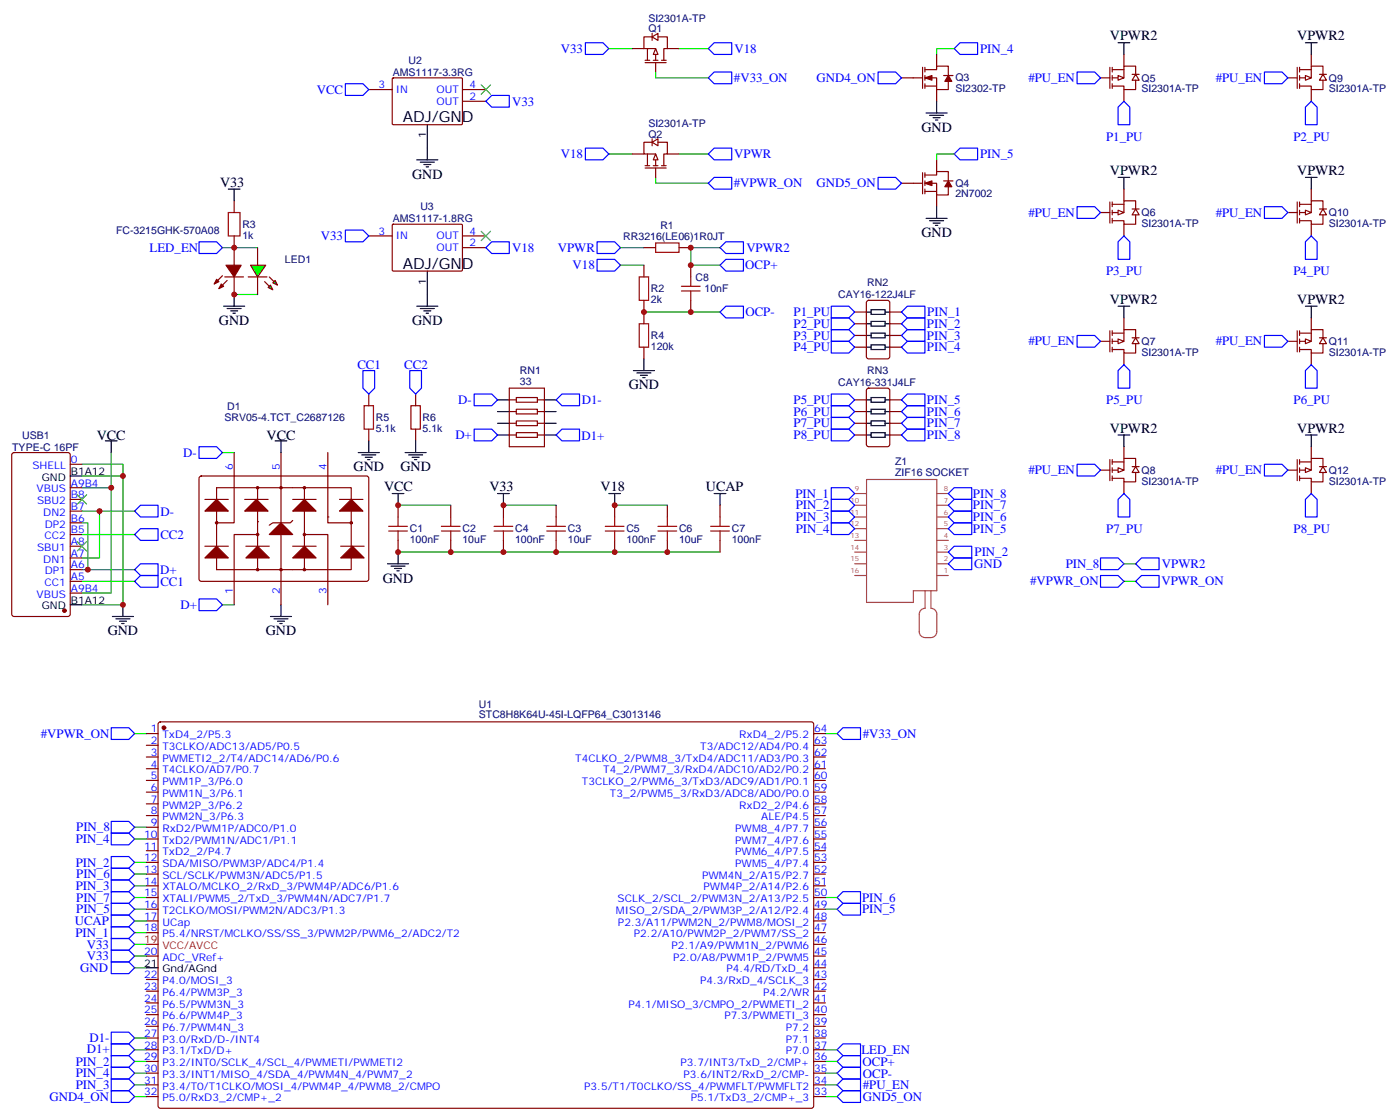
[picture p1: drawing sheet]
<svg xmlns="http://www.w3.org/2000/svg" width="422mm" height="337mm" viewBox="0 0 422 337" stroke-linecap="round" stroke-linejoin="round" font-family="sans-serif">
<g fill="none" stroke="#870000" stroke-width=".35">
<path d="M190.5 14.6h3.5M194.4 18.2h1.4M194.4 18.9h6.3M195.1 14.6v3.6M196.5 11.1l1.8-1v2.1zM196.5 10.1v2.1M196.5 11.1h-2.5v3.5h3.6v3.6M196.8 18.2h1.5M197.6 18.9v2.8M198.3 11.1h2.8v3.5h-1.1v3.6M199.3 18.2h1.4M201.1 14.6h3.5"/>
<path d="M111.1 27h7.1M118.2 23.6l.3-.1h20.7l.1 .3v13.6l-.3 .2-20.6-.1-.2-.3zM139.3 30.5h7.1M139.3 27h7.1M111.1 71.1h7.1M118.2 67.7l.3-.1h20.7l.1 .3v13.6l-.3 .2-20.6-.1-.2-.3zM139.3 74.6h7.1M139.3 71.1h7.1M47.9 217.7l.4-.2h196.4l.5 .7-.1 115.3-.6 .4-196.4-.1-.5-.6v-115zM44.1 221h3.5M44.1 224.5h3.5M44.1 228.1h3.5"/>
<path d="M44.1 231.6h3.5M44.1 235.1h3.5M44.1 238.7h3.5M245.2 221h3.5M245.2 224.5h3.5M245.2 228.1h3.5M245.2 231.6h3.5M245.2 235.1h3.5M245.2 238.7h3.5M44.1 242.2h3.5M44.1 245.7h3.5M44.1 249.2h3.5"/>
<path d="M44.1 252.8h3.5M44.1 256.3h3.5M44.1 259.8h3.5M245.2 242.2h3.5M245.2 245.7h3.5M245.2 249.2h3.5M245.2 252.8h3.5M245.2 256.3h3.5M245.2 259.8h3.5M44.1 263.3h3.5M44.1 266.9h3.5M44.1 270.4h3.5"/>
<path d="M44.1 273.9h3.5M44.1 277.5h3.5M245.2 263.3h3.5M245.2 266.9h3.5M245.2 270.4h3.5M245.2 273.9h3.5M245.2 277.5h3.5M44.1 281h3.5M44.1 288h3.5M44.1 295.1h3.5M44.1 298.6h3.5M245.2 281h3.5"/>
<path d="M245.2 288h3.5M245.2 295.1h3.5M245.2 298.6h3.5M245.2 291.6h3.5M245.2 284.5h3.5M44.1 302.2h3.5M44.1 305.7h3.5M44.1 309.2h3.5M44.1 312.7h3.5M44.1 316.3h3.5M44.1 319.8h3.5M245.2 302.2h3.5"/>
<path d="M245.2 305.7h3.5M245.2 309.2h3.5M245.2 312.7h3.5M245.2 316.3h3.5M245.2 319.8h3.5M44.1 323.3h3.5M44.1 326.8h3.5M44.1 330.4h3.5M245.2 323.3h3.5M245.2 326.8h3.5M245.2 330.4h3.5"/>
</g>
<circle cx="49.4" cy="219.3" r=".53" fill="#870000" stroke="#870000" stroke-width=".35"/>
<path d="M44.1 284.5h3.5" fill="none" stroke="#f00" stroke-width=".35"/>
<path d="M128.8 37.6v7M128.8 81.7v7M44.1 291.6h3.5" fill="none" stroke="#000" stroke-width=".35"/>
<path d="M197.6 14.6l.7 1.8h-1.5z" fill="#fff" stroke="#870000" stroke-width=".35"/>
<g fill="#870000" stroke="#870000" stroke-width=".35">
<path d="M278.7 23.5l2.1-.7v1.4z"/>
<path d="M285.8 22.8l1 1.7h-2.1z"/>
<path d="M102.7 168.1l3.5-3.5 3.5 3.5z"/>
<path d="M102.3 154l3.5-3.5 3.6 3.5z"/>
<path d="M88.2 154l3.5-3.5 3.5 3.5z"/>
<path d="M88.2 168.1l3.5-3.5 3.5 3.5z"/>
</g>
<g fill="none" stroke="#870000" stroke-width=".35">
<path d="M282.2 16.4v3.5M271.6 23.5h6.4M278 20.3v6.3M278.7 21h3.5v-1.1h3.6v2.9M278.7 23.5h3.5v3.5h3.6v-2.5M278.7 25.9h3.5M278.7 20.3v1.4M278.7 22.8v1.4M278.7 25.2v1.4M282.2 27v3.5M284.3 22.8h2.9M257.5 94h3.6"/>
<path d="M257.5 97.5h3.6M261.3 90.7l.5-.2h5.6l.7 .4v16.5l-.5 .7h-5.8l-.7-.4v-16.5zM268.1 94h3.5M268.1 97.5h3.5M153.5 116.9h10.5v17.7h-10.5zM155.6 119.8h6.3v1.4h-6.3zM257.5 101.1h3.6M257.5 104.6h3.6M268.1 101.1h3.5M268.1 104.6h3.5M153.5 120.5h2.1M153.5 131.1h2.1"/>
<path d="M153.5 124h2.1M153.5 127.5h2.1M155.6 130.4h6.3v1.4h-6.3zM155.6 126.8h6.3v1.4h-6.3zM155.6 123.3h6.3v1.4h-6.3zM161.9 120.5h2.1M161.9 131.1h2.1M161.9 124h2.1M161.9 127.5h2.1M84.7 143.4v3.5M88.2 146.9h3.5v3.6M88.2 150.5h7"/>
<path d="M91.7 146.9h14.1v3.6M91.7 154v10.6M98.8 143.4v14.1h7M102.3 150.5h7.1M105.8 154v10.6M88.2 164.6h7M91.7 161h7.1v14.2M91.7 168.1v3.5h-3.5M102.7 164.6h7M105.8 168.1v3.5h-14.1"/>
<circle cx="65.3" cy="157.5" r=".35"/>
<circle cx="77.6" cy="146.9" r=".35"/>
<circle cx="84.7" cy="146.9" r=".35"/>
<circle cx="91.7" cy="146.9" r=".35"/>
<circle cx="105.8" cy="157.5" r=".35"/>
<circle cx="77.6" cy="171.6" r=".35"/>
<circle cx="77.6" cy="161" r=".35"/>
<circle cx="84.7" cy="171.6" r=".35"/>
<circle cx="91.7" cy="161" r=".35"/>
<circle cx="91.7" cy="171.6" r=".35"/>
</g>
<g fill="none" stroke="#000" stroke-width=".35">
<path d="M261.1 97.5h1.4M261.1 94h1.4M262.5 96.8h4.2v1.4h-4.2zM262.5 93.3h4.2v1.4h-4.2zM266.7 97.5h1.4M266.7 94h1.4M261.1 104.6h1.4M261.1 101.1h1.4M262.5 103.9h4.2v1.4h-4.2zM262.5 100.4h4.2v1.4h-4.2zM266.7 104.6h1.4M266.7 101.1h1.4"/>
<path d="M149.9 131.1h3.6M149.9 127.5h3.6M149.9 124h3.6M149.9 120.5h3.6M164 131.1h3.6M164 127.5h3.6M164 124h3.6M164 120.5h3.6"/>
</g>
<g fill="#870000">
<circle cx="77.6" cy="157.2" r=".18"/>
<circle cx="65.3" cy="157.2" r=".18"/>
</g>
<path d="M84.7 146.9v10.6M84.7 161v14.2" fill="none" stroke="#870000" stroke-width=".35"/>
<circle cx="98.8" cy="155.8" r=".18" fill="#870000"/>
<g fill="none" stroke="#870000" stroke-width=".35">
<path d="M190.5 46.4h3.5M194.4 49.9h1.4M194.4 50.6h6.3M195.1 46.4v3.5M196.5 42.9l1.8-1.1v2.1zM196.5 41.8v2.1M196.5 42.9h-2.5v3.5h3.6v3.5M196.8 49.9h1.5M197.6 50.6v2.8M198.3 42.9h2.8v3.5h-1.1v3.5M199.3 49.9h1.4M201.1 46.4h3.5"/>
<path d="M70.6 60.5v3.5M70.6 71.1v8.8M194 74.6h3.6M204.6 74.6h3.5M67 83.1l-2.4 2.4M67.7 83.4h5.7M68.4 84.5l-2.4 2.5M70.6 83.4v5.3M3.8 136.6l.4-.3h16.3l.6 .5 .1 48.2-.5 .7h-16.5l-.6-.4-.1-48.2zM21.2 139.9h3.5M70.6 136.3v21.2h-5.3M84.7 136.3v7.1"/>
<path d="M98.8 136.3v7.1M21.2 146.9h3.5M21.2 150.5h3.5M21.2 157.5h3.5M21.2 154h3.5M60.2 143.6l.5-.2 50 .1 .4 .6v30.6l-.7 .5-50-.1-.4-.7v-30.3zM61.7 150.5h7.1M73.7 150.5h7.1M77.6 146.9v24.7M88.2 156.8l-.7 .7h-5.3l-1.1 .7M88.2 146.9h-22.9v24.7h22.9M119.9 152.2v3.6"/>
<path d="M135.8 152.2v3.6M151.7 152.2v3.6M167.6 152.2v3.6M185.2 152.2v3.6M201.1 152.2v3.6M21.2 171.6h3.5M21.2 164.6h3.5M21.2 178.7h3.5M21.2 175.2h3.5M21.2 168.1h3.5M21.2 161h3.5M61.7 164.6h7.1"/>
<path d="M74.1 164.6h7M77.6 161h-7v21.2M84.7 175.2v7M98.8 175.2v7M119.9 162.8v3.5M135.8 162.8v3.5M151.7 162.8v3.5M167.6 162.8v3.5M185.2 162.8v3.5M201.1 162.8v3.5"/>
</g>
<g fill="#870000" stroke="#870000" stroke-width=".35">
<path d="M74.1 168.1l3.5-3.5 3.5 3.5z"/>
<path d="M73.7 154l3.6-3.5 3.5 3.5z"/>
<path d="M81.1 161l3.6-3.5 3.5 3.5z"/>
<path d="M61.7 154l3.6-3.5 3.5 3.5z"/>
<path d="M61.7 168.1l3.6-3.5 3.5 3.5z"/>
<path d="M66.7 85.5l.7 .8-1.4 .7z"/>
<path d="M65.3 84.1l.7 .7-1.4 .7z"/>
<path d="M68.1 79.9h4.6l-2.1 3.5z"/>
<circle cx="19.4" cy="184" r=".53"/>
</g>
<g fill="none" stroke="#a10000" stroke-width=".35">
<path d="M68.8 64h3.5v7.1h-3.5zM197.6 73.2h7v2.8h-7zM117.1 160h5.7M117.1 158.6h5.7M119.9 155.8v2.8M119.9 160v2.8M133 160h5.6M133 158.6h5.6M135.8 155.8v2.8M135.8 160v2.8M148.9 160h5.6M148.9 158.6h5.6"/>
<path d="M151.7 155.8v2.8M151.7 160v2.8M164.7 160h5.7M164.7 158.6h5.7M167.6 155.8v2.8M167.6 160v2.8M182.4 160h5.6M182.4 158.6h5.6M185.2 155.8v2.8M185.2 160v2.8M198.3 160h5.6M198.3 158.6h5.6"/>
<path d="M201.1 155.8v2.8M201.1 160v2.8"/>
</g>
<g fill="none" stroke="#000" stroke-width=".35">
<path d="M125.6 48.2h6.3M126.6 48.9h4.3M127.7 49.6h2.1M128.4 50.3h.7M128.8 44.6v3.6M125.6 92.3h6.3M126.6 93h4.3M127.7 93.7h2.1M128.4 94.4h.7M128.8 88.7v3.6M31.7 132.8h3.6M33.5 132.8v3.5"/>
<path d="M82.9 132.8h3.5M84.7 132.8v3.5M21.2 143.4h3.5M118.2 148.7h3.5M119.9 148.7v3.5M149.9 148.7h3.6M151.7 148.7v3.5M183.4 148.7h3.6M185.2 148.7v3.5M116.8 169.9h6.3M117.8 170.6h4.3M118.9 171.3h2.1"/>
<path d="M119.6 172h.7M119.9 166.3v3.6M21.2 182.2h3.5M33.9 185.7h6.3M34.9 186.4h4.3M36 187.1h2.1M36.7 187.9h.7M37 182.2v3.5M81.5 185.7h6.3M82.5 186.4h4.3M83.6 187.1h2.1M84.3 187.9h.7"/>
<path d="M84.7 182.2v3.5"/>
</g>
<g fill="none" stroke="#a64a4a" stroke-width=".35">
<path d="M257.5 159.3h3.5M257.5 155.8h3.5M257.5 152.2h3.5M257.5 148.7h3.5M261.1 144.5h21.2v33.5h-7.1v3.5h-14.1zM282.3 159.3h3.5M282.3 155.8h3.5M282.3 152.2h3.5M282.3 148.7h3.5M257.5 173.4h3.5M257.5 169.9h3.5M257.5 166.3h3.5"/>
<path d="M257.5 162.8h3.5M278.8 178v5.3a1.76 1.76 0 0 0-1.8 1.7v5.3a1.76 1.76 0 0 0 1.8 1.8 3.2 3.2 0 0 0 3-.5l.5-1.3v-5.3a1.76 1.76 0 0 0-1.8-1.7v-5.3M282.3 173.4h3.5M282.3 169.9h3.5M282.3 166.3h3.5M282.3 162.8h3.5"/>
</g>
<g fill="none" stroke="#008700" stroke-width=".35">
<path d="M183.4 14.6h7.1M204.6 14.6h8.8M197.6 21.7v1.8h15.8M183.4 46.4h7.1M197.6 53.4v1.8h15.8M204.6 46.4h8.8M24.7 139.9h12.3v3.5M33.5 136.3v10.6M67 136.3h3.6M24.7 143.4h12.3v38.8h-12.3M24.7 146.9h8.8v31.8h-8.8M24.7 154h5.3v14.1h-5.3"/>
<path d="M24.7 157.5h1.8v14.1h-1.8M30 154h10.6M119.9 152.2h15.9M151.7 152.2h15.9M185.2 152.2h15.9M26.5 171.6h14.1M119.9 166.3h97.1M67 182.2h3.6"/>
</g>
<g fill="none" stroke="#00f" stroke-width=".35">
<path d="M176.4 12.9h5.3l1.7 1.7-1.7 1.8h-5.3zM215.2 12.9h5.3v3.5h-5.3l-1.8-1.8zM104.1 25.2h5.3l1.7 1.8-1.7 1.8h-5.3zM148.2 28.8h5.3v3.5h-5.3l-1.8-1.8zM215.2 21.7h5.3v3.5h-5.3l-1.8-1.7zM176.4 44.6h5.3l1.7 1.8-1.7 1.8h-5.3zM213.4 55.2l1.8-1.8h5.3v3.6h-5.3zM213.4 46.4l1.8-1.8h5.3v3.6h-5.3zM104.1 69.3h5.3l1.7 1.8-1.7 1.7h-5.3zM148.2 72.8h5.3v3.6h-5.3l-1.8-1.8zM179.9 72.8h5.3l1.8 1.8-1.8 1.8h-5.3zM217 74.6l1.7-1.8h5.3v3.6h-5.3z"/>
<path d="M60 134.6h5.3l1.7 1.7-1.7 1.8h-5.3zM40.6 154l1.7-1.8h5.3v3.6h-5.3zM40.6 171.6l1.7-1.7h5.3v3.5h-5.3zM60 180.4h5.3l1.7 1.8-1.7 1.8h-5.3z"/>
</g>
<path d="M145 25.6l2.8 2.8M147.8 25.6l-2.8 2.8M145 69.7l2.8 2.8M147.8 69.7l-2.8 2.8M23.3 149l2.8 2.9M26.1 149l-2.8 2.9M23.3 163.2l2.8 2.8M26.1 163.2l-2.8 2.8" fill="none" stroke="#3c3" stroke-width=".35"/>
<path d="M197.6 46.4l.7 1.8h-1.5z" fill="#fff" stroke="#870000" stroke-width=".35"/>
<g fill="#870000" stroke="#870000" stroke-width=".35">
<path d="M278.7 55.2l2.1-.7v1.4z"/>
<path d="M285.8 54.5l1 1.8h-2.1z"/>
</g>
<g fill="none" stroke="#870000" stroke-width=".35">
<path d="M338.7 16.4v3.5M331.6 23.5h2.8M334.4 20.3v6.3M335.1 20.3v1.4M335.1 22.8v1.4M335.1 25.2v1.4M335.1 21h3.6M338.7 27v3.5M341.1 22.4h2.2M342.2 22.4l1.1 1.8h-2.2zM342.2 22.4v-2.5h-3.5v3.6h-3.6M342.2 24.2v2.8h-3.5v-1.1h-3.6"/>
<path d="M271.6 55.2h6.4M278 52v6.4M278.7 52.7h3.5v-1h3.6v2.8M278.7 55.2h3.5v3.5h3.6v-2.4M278.7 57.7h3.5M278.7 52v1.4M278.7 54.5v1.4M278.7 57v1.4M282.2 48.2v3.5M282.2 58.7v3.6M284.3 54.5h2.9"/>
</g>
<path d="M287.5 14.6l1.8-1.7h5.3v3.5h-5.3zM264.6 21.7h5.3l1.7 1.8-1.7 1.7h-5.3zM264.6 53.4h5.3l1.7 1.8-1.7 1.8h-5.3zM287.5 46.4l1.8-1.8h5.3v3.6h-5.3z" fill="none" stroke="#00f" stroke-width=".35"/>
<path d="M279 34h6.4M280.1 34.7h4.2M281.2 35.5h2.1M281.9 36.2h.7M282.2 30.5v3.5M279 65.8h6.4M280.1 66.5h4.2M281.2 67.2h2.1M281.9 67.9h.7M282.2 62.3v3.5" fill="none" stroke="#000" stroke-width=".35"/>
<path d="M287.5 14.6h-5.3v1.8M287.5 46.4h-5.3v1.8" fill="none" stroke="#008700" stroke-width=".35"/>
<path d="M336.9 22.8l1.8 .7-1.8 .7z" fill="#fff" stroke="#870000" stroke-width=".35"/>
<path d="M338.7 57v3.5M331.6 64h2.8M334.4 60.9v6.3M335.1 60.9v1.4M335.1 63.3v1.4M335.1 65.8v1.4M335.1 61.6h3.6M338.7 67.6v3.5M341.1 63h2.2M342.2 63l1.1 1.7h-2.2zM342.2 63v-2.5h-3.5v3.5h-3.6M342.2 64.7v2.9h-3.5v-1.1h-3.6" fill="none" stroke="#870000" stroke-width=".35"/>
<path d="M336.9 63.3l1.8 .7-1.8 .7z" fill="#fff" stroke="#870000" stroke-width=".35"/>
<path d="M334.4 99.7v6.3M335.1 99.7v1.4M338.7 95.8v3.5M331.6 102.8h2.8M335.1 102.1v1.4M335.1 104.6v1.4M335.1 100.4h3.6M338.7 106.4v3.5M341.1 101.8h2.2M342.2 101.8l1.1 1.7h-2.2zM342.2 101.8v-2.5h-3.5v3.5h-3.6M342.2 103.5v2.9h-3.5v-1.1h-3.6" fill="none" stroke="#870000" stroke-width=".35"/>
<path d="M336.9 102.1l1.8 .7-1.8 .7z" fill="#fff" stroke="#870000" stroke-width=".35"/>
<path d="M334.4 138.5v6.3M335.1 138.5v1.4M335.1 139.2h3.6M338.7 134.6v3.5M331.6 141.6h2.8M335.1 140.9v1.4M335.1 143.4v1.4M338.7 145.2v3.5M341.1 140.6h2.2M342.2 140.6l1.1 1.7h-2.2zM342.2 140.6v-2.5h-3.5v3.5h-3.6M342.2 142.3v2.9h-3.5v-1.1h-3.6" fill="none" stroke="#870000" stroke-width=".35"/>
<path d="M336.9 140.9l1.8 .7-1.8 .7z" fill="#fff" stroke="#870000" stroke-width=".35"/>
<path d="M395.1 16.4v3.5M388.1 23.5h2.8M390.9 20.3v6.3M391.6 20.3v1.4M391.6 22.8v1.4M391.6 25.2v1.4M391.6 21h3.5M395.1 27v3.5M397.6 22.4h2.1M398.6 22.4l1.1 1.8h-2.1zM398.6 22.4v-2.5h-3.5v3.6h-3.5M398.6 24.2v2.8h-3.5v-1.1h-3.5" fill="none" stroke="#870000" stroke-width=".35"/>
<path d="M393.3 22.8l1.8 .7-1.8 .7z" fill="#fff" stroke="#870000" stroke-width=".35"/>
<path d="M395.1 57v3.5M388.1 64h2.8M390.9 60.9v6.3M391.6 60.9v1.4M391.6 63.3v1.4M391.6 65.8v1.4M391.6 61.6h3.5M395.1 67.6v3.5M397.6 63h2.1M398.6 63l1.1 1.7h-2.1zM398.6 63v-2.5h-3.5v3.5h-3.5M398.6 64.7v2.9h-3.5v-1.1h-3.5" fill="none" stroke="#870000" stroke-width=".35"/>
<path d="M393.3 63.3l1.8 .7-1.8 .7z" fill="#fff" stroke="#870000" stroke-width=".35"/>
<path d="M390.9 99.7v6.3M391.6 99.7v1.4M395.1 95.8v3.5M388.1 102.8h2.8M391.6 102.1v1.4M391.6 104.6v1.4M391.6 100.4h3.5M395.1 106.4v3.5M397.6 101.8h2.1M398.6 101.8l1.1 1.7h-2.1zM398.6 101.8v-2.5h-3.5v3.5h-3.5M398.6 103.5v2.9h-3.5v-1.1h-3.5" fill="none" stroke="#870000" stroke-width=".35"/>
<path d="M393.3 102.1l1.8 .7-1.8 .7z" fill="#fff" stroke="#870000" stroke-width=".35"/>
<path d="M390.9 138.5v6.3M391.6 138.5v1.4M391.6 139.2h3.5M395.1 134.6v3.5M388.1 141.6h2.8M391.6 140.9v1.4M391.6 143.4v1.4M395.1 145.2v3.5M397.6 140.6h2.1M398.6 140.6l1.1 1.7h-2.1zM398.6 140.6v-2.5h-3.5v3.5h-3.5M398.6 142.3v2.9h-3.5v-1.1h-3.5" fill="none" stroke="#870000" stroke-width=".35"/>
<path d="M393.3 140.9l1.8 .7-1.8 .7z" fill="#fff" stroke="#870000" stroke-width=".35"/>
<g fill="none" stroke="#000" stroke-width=".35">
<path d="M336.9 12.9h3.5M338.7 12.9v3.5M393.3 12.9h3.6M395.1 12.9v3.5M68.8 57h3.5M70.6 57v3.5M336.9 53.4h3.5M338.7 53.4v3.6M393.3 53.4h3.6M395.1 53.4v3.6M67.4 92.3h6.3M68.4 93h4.3"/>
<path d="M69.5 93.7h2.1M70.2 94.4h.7M70.6 88.7v3.6M336.9 92.3h3.5M338.7 92.3v3.5M393.3 92.3h3.6M395.1 92.3v3.5M190.9 111.7h6.3M191.9 112.4h4.2M193 113.1h2.1M193.7 113.8h.7M194 108.1v3.6"/>
<path d="M262.5 119.8h4.2v1.4h-4.2zM107.9 136.3h6.4M109 137.1h4.2M110.1 137.8h2.1M110.8 138.5h.7M111.1 132.8v3.5M122.1 136.3h6.3M123.1 137.1h4.3M124.2 137.8h2.1M124.9 138.5h.7M125.2 132.8v3.5M261.1 131.1h1.4"/>
<path d="M261.1 127.5h1.4M261.1 124h1.4M261.1 120.5h1.4M262.5 130.4h4.2v1.4h-4.2zM262.5 126.8h4.2v1.4h-4.2zM262.5 123.3h4.2v1.4h-4.2zM266.7 131.1h1.4M266.7 127.5h1.4M266.7 124h1.4M266.7 120.5h1.4M336.9 131.1h3.5M338.7 131.1v3.5"/>
<path d="M393.3 131.1h3.6M395.1 131.1v3.5M215.2 148.7h3.5M217 148.7v3.5"/>
</g>
<g fill="none" stroke="#00f" stroke-width=".35">
<path d="M324.6 21.7h5.2l1.8 1.8-1.8 1.7h-5.2zM338.7 30.5l1.7 1.8v5.3h-3.5v-5.3zM381 21.7h5.3l1.8 1.8-1.8 1.7h-5.3zM393.3 32.3l1.8-1.8 1.8 1.8v5.3h-3.6zM60 72.8h5.3l1.7 1.8-1.7 1.8h-5.3zM179.9 78.1h5.3l1.8 1.8-1.8 1.8h-5.3zM218.7 78.1h5.3v3.6h-5.3l-1.7-1.8zM324.6 62.3h5.2l1.8 1.7-1.8 1.8h-5.2zM338.7 71.1l1.7 1.7v5.3h-3.5v-5.3zM381 62.3h5.3l1.8 1.7-1.8 1.8h-5.3zM393.3 72.8l1.8-1.7 1.8 1.7v5.3h-3.6zM218.7 92.3h5.3v3.5h-5.3l-1.7-1.8z"/>
<path d="M250.5 92.3h5.3l1.7 1.7-1.7 1.8h-5.3zM250.5 95.8h5.3l1.7 1.7-1.7 1.8h-5.3zM250.5 99.3h5.3l1.7 1.8-1.7 1.7h-5.3zM271.6 94l1.8-1.7h5.3v3.5h-5.3zM271.6 97.5l1.8-1.7h5.3v3.5h-5.3zM109.4 111.7h3.5v5.2l-1.8 1.8-1.7-1.8zM123.5 111.7h3.5v5.2l-1.8 1.8-1.7-1.8zM142.9 118.7h5.3l1.7 1.8-1.7 1.7h-5.3zM250.5 102.8h5.3l1.7 1.8-1.7 1.8h-5.3zM250.5 118.7h5.3l1.7 1.8-1.7 1.7h-5.3zM271.6 101.1l1.8-1.8h5.3v3.5h-5.3zM271.6 104.6l1.8-1.8h5.3v3.6h-5.3z"/>
<path d="M324.6 101.1h5.2l1.8 1.7-1.8 1.8h-5.2zM338.7 109.9l1.7 1.8v5.2h-3.5v-5.2zM381 101.1h5.3l1.8 1.7-1.8 1.8h-5.3zM393.3 111.7l1.8-1.8 1.8 1.8v5.2h-3.6zM142.9 129.3h5.3l1.7 1.8-1.7 1.7h-5.3zM167.6 120.5l1.7-1.8h5.3v3.5h-5.3zM167.6 131.1l1.7-1.8h5.3v3.5h-5.3zM250.5 122.2h5.3l1.7 1.8-1.7 1.8h-5.3zM250.5 125.8h5.3l1.7 1.7-1.7 1.8h-5.3zM250.5 129.3h5.3l1.7 1.8-1.7 1.7h-5.3zM271.6 120.5l1.8-1.8h5.3v3.5h-5.3zM271.6 124l1.8-1.8h5.3v3.6h-5.3z"/>
<path d="M271.6 127.5l1.8-1.7h5.3v3.5h-5.3zM271.6 131.1l1.8-1.8h5.3v3.5h-5.3zM324.6 139.9h5.2l1.8 1.7-1.8 1.8h-5.2zM381 139.9h5.3l1.8 1.7-1.8 1.8h-5.3zM250.5 146.9h5.3l1.7 1.8-1.7 1.8h-5.3zM250.5 150.5h5.3l1.7 1.7-1.7 1.8h-5.3zM250.5 154h5.3l1.7 1.8-1.7 1.7h-5.3zM250.5 157.5h5.3l1.7 1.8-1.7 1.7h-5.3zM285.8 155.8l1.7-1.8h5.3v3.5h-5.3zM285.8 148.7l1.7-1.8h5.3v3.6h-5.3zM287.5 157.5h5.3v3.5h-5.3l-1.7-1.7zM287.5 150.5h5.3v3.5h-5.3l-1.7-1.8z"/>
<path d="M338.7 148.7l1.7 1.8v5.3h-3.5v-5.3zM395.1 148.7l1.8 1.8v5.3h-3.6v-5.3zM40.6 161l1.7-1.7h5.3v3.5h-5.3zM40.6 175.2l1.7-1.8h5.3v3.5h-5.3zM285.8 169.9l1.7-1.8h5.3v3.5h-5.3zM287.5 164.6h5.3v3.5h-5.3l-1.7-1.8zM331.6 168.1h5.3l1.8 1.8-1.8 1.7h-5.3zM331.6 173.4h5.3l1.8 1.8-1.8 1.7h-5.3zM342.2 169.9l1.8-1.8h5.2v3.5h-5.2zM344 173.4h5.2v3.5h-5.2l-1.8-1.7zM33.5 219.3h5.3l1.8 1.7-1.8 1.8h-5.3zM252.2 221l1.8-1.7h5.3v3.5h-5.3z"/>
<path d="M33.5 247.5h5.3l1.8 1.7-1.8 1.8h-5.3zM33.5 251h5.3l1.8 1.8-1.8 1.7h-5.3zM33.5 258.1h5.3l1.8 1.7-1.8 1.8h-5.3zM33.5 268.6h5.3l1.8 1.8-1.8 1.8h-5.3zM33.5 261.6h5.3l1.8 1.7-1.8 1.8h-5.3zM33.5 272.2h5.3l1.8 1.7-1.8 1.8h-5.3zM33.5 265.1h5.3l1.8 1.8-1.8 1.7h-5.3zM33.5 279.2h5.3l1.8 1.8-1.8 1.8h-5.3zM33.5 275.7h5.3l1.8 1.8-1.8 1.7h-5.3zM254 268.6h5.3v3.6h-5.3l-1.8-1.8zM254 272.2h5.3v3.5h-5.3l-1.8-1.8zM33.5 282.8h5.3l1.8 1.7-1.8 1.8h-5.3z"/>
<path d="M33.5 289.8h5.3l1.8 1.8-1.8 1.7h-5.3zM33.5 286.3h5.3l1.8 1.7-1.8 1.8h-5.3zM33.5 318h5.3l1.8 1.8-1.8 1.8h-5.3zM33.5 314.5h5.3l1.8 1.8-1.8 1.7h-5.3zM33.5 311h5.3l1.8 1.7-1.8 1.8h-5.3zM252.2 319.8l1.8-1.8h5.3v3.6h-5.3zM254 314.5h5.3v3.5h-5.3l-1.8-1.7zM33.5 321.6h5.3l1.8 1.7-1.8 1.8h-5.3zM33.5 325.1h5.3l1.8 1.7-1.8 1.8h-5.3zM33.5 328.6h5.3l1.8 1.8-1.8 1.7h-5.3zM252.2 323.3l1.8-1.7h5.3v3.5h-5.3zM254 325.1h5.3v3.5h-5.3l-1.8-1.8z"/>
<path d="M254 328.6h5.3v3.5h-5.3l-1.8-1.7z"/>
</g>
<g fill="none" stroke="#870000" stroke-width=".35">
<path d="M194 79.9v3.5M208.1 79.9v3.5M194 90.5v7M208.1 90.5v3.5M111.1 118.7v3.5M125.2 118.7v3.5M194 104.6v3.5M261.3 117.2l.5-.3h5.6l.7 .5v16.5l-.5 .6-5.8 .1-.7-.5v-16.4zM111.1 129.3v3.5M125.2 129.3v3.5M257.5 120.5h3.6M257.5 124h3.6"/>
<path d="M257.5 127.5h3.6M257.5 131.1h3.6M268.1 120.5h3.5M268.1 124h3.5M268.1 127.5h3.5M268.1 131.1h3.5M217 152.2v3.6M217 162.8v3.5"/>
</g>
<g fill="none" stroke="#008700" stroke-width=".35">
<path d="M67 74.6h3.6M187 74.6h7M187 79.9h7M217 74.6h-8.9v5.3h8.9M194 94h23M24.7 175.2h15.9M24.7 161h15.9M338.7 169.9h3.5M338.7 175.2h3.5M40.6 221h3.5M248.7 221h3.5M40.6 259.8h3.5"/>
<path d="M40.6 252.8h3.5M40.6 249.2h3.5M40.6 277.5h3.5M40.6 273.9h3.5M40.6 270.4h3.5M40.6 266.9h3.5M40.6 263.3h3.5M248.7 273.9h3.5M248.7 270.4h3.5M40.6 291.6h3.5M40.6 288h3.5M40.6 284.5h3.5"/>
<path d="M40.6 281h3.5M40.6 319.8h3.5M40.6 316.3h3.5M40.6 312.7h3.5M248.7 319.8h3.5M248.7 316.3h3.5M40.6 330.4h3.5M40.6 326.8h3.5M40.6 323.3h3.5M248.7 330.4h3.5M248.7 326.8h3.5M248.7 323.3h3.5"/>
</g>
<path d="M192.6 83.4h2.8v7.1h-2.8zM192.6 97.5h2.8v7.1h-2.8zM205.3 87.7h5.7M205.3 86.3h5.7M208.1 83.4v2.9M208.1 87.7v2.8M109.7 122.2h2.8v7.1h-2.8zM123.8 122.2h2.8v7.1h-2.8zM214.1 160h5.7M214.1 158.6h5.7M217 155.8v2.8M217 160v2.8" fill="none" stroke="#a10000" stroke-width=".35"/>
<path d="M75.5 79.9h4.6l-2.5 3.5z" fill="#0f0" stroke="#870000" stroke-width=".35"/>
<path d="M74.8 83.4h5.6z" fill="#f00" stroke="#870000" stroke-width=".35"/>
<g fill="#870000" stroke="#870000" stroke-width=".35">
<path d="M81.1 83.4l1.4 1.4z"/>
<path d="M79.7 84.8l1.4 1.5z"/>
</g>
<g fill="#0f0" stroke="#870000" stroke-width=".35">
<path d="M82.2 85.2l.7-.7 .7 1.4z"/>
<path d="M80.8 86.6l.7-.7 .7 1.4z"/>
</g>
<path d="M77.6 74.6v5.3M77.6 83.4v5.3" fill="none" stroke="#870000" stroke-width=".35"/>
<path d="M70.6 74.6h7M70.6 88.7h7" fill="none" stroke="#008700" stroke-width=".35"/>
<g fill="#c00">
<circle cx="119.9" cy="152.2" r=".88"/>
<circle cx="119.9" cy="166.3" r=".88"/>
<circle cx="135.8" cy="166.3" r=".88"/>
<circle cx="167.6" cy="166.3" r=".88"/>
<circle cx="151.7" cy="166.3" r=".88"/>
<circle cx="185.2" cy="166.3" r=".88"/>
<circle cx="151.7" cy="152.2" r=".88"/>
<circle cx="185.2" cy="152.2" r=".88"/>
<circle cx="70.6" cy="74.6" r=".88"/>
<circle cx="201.1" cy="166.3" r=".88"/>
<circle cx="37" cy="182.2" r=".88"/>
<circle cx="30" cy="154" r=".88"/>
<circle cx="26.5" cy="171.6" r=".88"/>
<circle cx="33.5" cy="146.9" r=".88"/>
<circle cx="37" cy="143.4" r=".88"/>
<circle cx="194" cy="94" r=".88"/>
<circle cx="208.1" cy="94" r=".88"/>
<circle cx="208.1" cy="74.6" r=".88"/>
<circle cx="208.1" cy="79.9" r=".88"/>
<circle cx="70.6" cy="88.7" r=".88"/>
</g>
<g font-size="4.6">
<text x="121.4" y="36.9">ADJ/GND</text>
<text x="121.4" y="81">ADJ/GND</text>
</g>
<g font-size="4.2">
<text x="334.4" y="12.2">VPWR2</text>
<text x="390.9" y="12.2">VPWR2</text>
<text x="277.6" y="39.7">GND</text>
<text x="124.2" y="53.8">GND</text>
<text x="334.4" y="52.7">VPWR2</text>
<text x="390.9" y="52.7">VPWR2</text>
<text x="66.3" y="56.3">V33</text>
<text x="277.6" y="71.4">GND</text>
<text x="334.4" y="91.5">VPWR2</text>
<text x="390.9" y="91.5">VPWR2</text>
<text x="66" y="97.9">GND</text>
<text x="124.2" y="97.9">GND</text>
<text x="189.4" y="117.3">GND</text>
<text x="334.4" y="130.4">VPWR2</text>
<text x="390.9" y="130.4">VPWR2</text>
<text x="29.2" y="132.5">VCC</text>
<text x="80.3" y="132.5">VCC</text>
<text x="106.5" y="142">GND</text>
<text x="120.6" y="142">GND</text>
<text x="115.7" y="148">VCC</text>
<text x="147.5" y="148">V33</text>
<text x="181" y="148">V18</text>
<text x="212.7" y="148">UCAP</text>
<text x="115.4" y="175.5">GND</text>
<text x="32.5" y="191.4">GND</text>
<text x="80.1" y="191.4">GND</text>
</g>
<g font-size="3.9" fill="#00f">
<text x="169" y="15.9">V33</text>
<text x="221.3" y="16">V18</text>
<text x="295.3" y="15.9">PIN_4</text>
<text x="95.4" y="28.2">VCC</text>
<text x="221.2" y="24.8">#V33_ON</text>
<text x="246" y="24.7">GND4_ON</text>
<text x="309.9" y="24.7">#PU_EN</text>
<text x="366.3" y="24.7">#PU_EN</text>
<text x="154.3" y="31.9">V33</text>
<text x="169" y="47.7">V18</text>
<text x="221.2" y="47.6">VPWR</text>
<text x="295.3" y="47.7">PIN_5</text>
<text x="333.3" y="42.3">P1_PU</text>
<text x="389.7" y="42.3">P2_PU</text>
<text x="221.1" y="56.4">#VPWR_ON</text>
<text x="246" y="56.5">GND5_ON</text>
<text x="309.9" y="65.3">#PU_EN</text>
<text x="366.3" y="65.3">#PU_EN</text>
<text x="45.1" y="75.9">LED_EN</text>
<text x="96.7" y="72.4">V33</text>
<text x="154.3" y="75.8">V18</text>
<text x="168.1" y="75.9">VPWR</text>
<text x="224.9" y="75.8">VPWR2</text>
<text x="172.5" y="81.2">V18</text>
<text x="224.6" y="81.1">OCP+</text>
<text x="333.3" y="82.9">P3_PU</text>
<text x="389.7" y="82.9">P4_PU</text>
<text x="224.6" y="95.3">OCP-</text>
<text x="239.1" y="95.3">P1_PU</text>
<text x="279.4" y="95.3">PIN_1</text>
<text x="239.1" y="98.8">P2_PU</text>
<text x="279.3" y="98.8">PIN_2</text>
<text x="239.1" y="102.3">P3_PU</text>
<text x="239.1" y="105.9">P4_PU</text>
<text x="279.3" y="102.3">PIN_3</text>
<text x="279.3" y="105.8">PIN_4</text>
<text x="309.9" y="104.1">#PU_EN</text>
<text x="366.3" y="104.1">#PU_EN</text>
<text x="107.7" y="111.1">CC1</text>
<text x="121.8" y="111.1">CC2</text>
<text x="138.1" y="121.7">D-</text>
<text x="175.3" y="121.8">D1-</text>
<text x="239.1" y="121.7">P5_PU</text>
<text x="239.1" y="125.3">P6_PU</text>
<text x="279.3" y="121.7">PIN_5</text>
<text x="279.3" y="125.2">PIN_6</text>
<text x="333.3" y="121.8">P5_PU</text>
<text x="389.8" y="121.8">P6_PU</text>
<text x="239.1" y="128.8">P7_PU</text>
<text x="279.3" y="128.8">PIN_7</text>
<text x="55.2" y="137.6">D-</text>
<text x="137.2" y="132.3">D+</text>
<text x="175.2" y="132.4">D1+</text>
<text x="239.1" y="132.3">P8_PU</text>
<text x="279.3" y="132.3">PIN_8</text>
<text x="309.9" y="142.9">#PU_EN</text>
<text x="366.3" y="142.9">#PU_EN</text>
<text x="239.7" y="149.9">PIN_1</text>
<text x="293.2" y="149.9">PIN_8</text>
<text x="48.3" y="155.3">D-</text>
<text x="239.8" y="153.5">PIN_2</text>
<text x="293.2" y="153.5">PIN_7</text>
<text x="239.8" y="157">PIN_3</text>
<text x="239.8" y="160.5">PIN_4</text>
<text x="293.2" y="160.5">PIN_5</text>
<text x="293.2" y="157">PIN_6</text>
<text x="333.3" y="160.6">P7_PU</text>
<text x="389.8" y="160.6">P8_PU</text>
<text x="48.3" y="162.3">CC2</text>
<text x="293.6" y="167.6">PIN_2</text>
<text x="48.2" y="173">D+</text>
<text x="293.5" y="171.2">GND</text>
<text x="321.1" y="171.1">PIN_8</text>
<text x="350.1" y="171.1">VPWR2</text>
<text x="48.3" y="176.4">CC1</text>
<text x="310.4" y="176.4">#VPWR_ON</text>
<text x="350" y="176.4">VPWR_ON</text>
<text x="54.4" y="183.4">D+</text>
<text x="12.3" y="222.2">#VPWR_ON</text>
<text x="260" y="222.4">#V33_ON</text>
<text x="23" y="250.5">PIN_8</text>
<text x="22.8" y="254">PIN_4</text>
<text x="22.8" y="261.1">PIN_2</text>
<text x="22.8" y="268.1">PIN_3</text>
<text x="23" y="264.6">PIN_6</text>
<text x="23" y="271.6">PIN_7</text>
<text x="23" y="275.2">PIN_5</text>
<text x="259.8" y="271.6">PIN_6</text>
<text x="259.8" y="275.2">PIN_5</text>
<text x="22.5" y="278.7">UCAP</text>
<text x="22.7" y="282.2">PIN_1</text>
<text x="26.1" y="285.8">V33</text>
<text x="24.1" y="292.8">GND</text>
<text x="26.1" y="289.3">V33</text>
<text x="26.2" y="317.4">D1+</text>
<text x="27" y="313.8">D1-</text>
<text x="259.6" y="317.5">LED_EN</text>
<text x="22.8" y="321">PIN_2</text>
<text x="259.9" y="321.2">OCP+</text>
<text x="22.8" y="324.6">PIN_4</text>
<text x="22.8" y="328.1">PIN_3</text>
<text x="260" y="324.7">OCP-</text>
<text x="260" y="328.1">#PU_EN</text>
<text x="15" y="331.6">GND4_ON</text>
<text x="260" y="331.6">GND5_ON</text>
</g>
<g font-size="3.2" fill="#000080">
<text x="195.4" y="6.5">SI2301A-TP</text>
<text x="195.4" y="9.7">Q1</text>
<text x="118.3" y="22.8">AMS1117-3.3RG</text>
<text x="123.1" y="19.3">U2</text>
<text x="287.9" y="27.7">SI2302-TP</text>
<text x="287.9" y="24.5">Q3</text>
<text x="344" y="27.8">SI2301A-TP</text>
<text x="344" y="24.6">Q5</text>
<text x="400.4" y="27.8">SI2301A-TP</text>
<text x="400.4" y="24.6">Q9</text>
<text x="195.4" y="38.3">SI2301A-TP</text>
<text x="195.4" y="41.5">Q2</text>
<text x="287.9" y="59.4">2N7002</text>
<text x="287.9" y="56.3">Q4</text>
<text x="126.7" y="63.3">U3</text>
<text x="344" y="65.2">Q6</text>
<text x="400.4" y="65.2">Q10</text>
<text x="35" y="70.5">FC-3215GHK-570A08</text>
<text x="73" y="71.9">1k</text>
<text x="73" y="68.7">R3</text>
<text x="118.3" y="66.9">AMS1117-1.8RG</text>
<text x="199" y="69">R1</text>
<text x="344" y="68.4">SI2301A-TP</text>
<text x="400.4" y="68.4">SI2301A-TP</text>
<text x="187.8" y="72.2">RR3216(LE06)1R0JT</text>
<text x="85.8" y="79.3">LED1</text>
<text x="196.1" y="88.1">R2</text>
<text x="209.6" y="84.5">C8</text>
<text x="212.3" y="88.1">10nF</text>
<text x="252.5" y="89.9">CAY16-122J4LF</text>
<text x="261.3" y="86.3">RN2</text>
<text x="196.1" y="91.3">2k</text>
<text x="196.1" y="105.4">120k</text>
<text x="196.1" y="102.2">R4</text>
<text x="344" y="107.2">SI2301A-TP</text>
<text x="344" y="104">Q7</text>
<text x="400.4" y="107.2">SI2301A-TP</text>
<text x="400.4" y="104">Q11</text>
<text x="156.6" y="112.7">RN1</text>
<text x="261.3" y="112.7">RN3</text>
<text x="156.6" y="115.9">33</text>
<text x="252.5" y="116.4">CAY16-331J4LF</text>
<text x="68.4" y="123.4">D1</text>
<text x="67.6" y="126.9">SRV05-4.TCT_C2687126</text>
<text x="113.2" y="130.1">5.1k</text>
<text x="113.2" y="126.9">R5</text>
<text x="127.4" y="130.1">5.1k</text>
<text x="127.4" y="126.9">R6</text>
<text x="3.7" y="135.8">TYPE-C 16PF</text>
<text x="6.7" y="132.2">USB1</text>
<text x="269.7" y="143.4">ZIF16 SOCKET</text>
<text x="269.7" y="140.2">Z1</text>
<text x="344" y="142.8">Q8</text>
<text x="400.4" y="142.8">Q12</text>
<text x="344" y="146">SI2301A-TP</text>
<text x="400.4" y="146">SI2301A-TP</text>
<text x="123.5" y="160.4">C1</text>
<text x="139.3" y="160.3">C2</text>
<text x="155.2" y="160.4">C4</text>
<text x="171.1" y="160.3">C3</text>
<text x="188.7" y="160.4">C5</text>
<text x="204.6" y="160.3">C6</text>
<text x="220.5" y="160.4">C7</text>
<text x="123.5" y="163.6">100nF</text>
<text x="139.3" y="163.5">10uF</text>
<text x="155.2" y="163.6">100nF</text>
<text x="171.1" y="163.5">10uF</text>
<text x="188.7" y="163.6">100nF</text>
<text x="204.6" y="163.5">10uF</text>
<text x="220.5" y="163.6">100nF</text>
<text x="144.3" y="213.3">U1</text>
<text x="144.3" y="216.4">STC8H8K64U-45I-LQFP64_C3013146</text>
</g>
<g font-size="3.2" fill="#00f">
<text x="114" y="26.6">3</text>
<text x="119.2" y="28">IN</text>
<text x="131.5" y="28">OUT</text>
<text x="141.5" y="26.6">4</text>
<text x="131.5" y="31.6">OUT</text>
<text x="141.5" y="30.2">2</text>
<text x="114" y="70.7">3</text>
<text x="141.5" y="70.7">4</text>
<text x="119.2" y="72.1">IN</text>
<text x="131.5" y="75.7">OUT</text>
<text x="131.5" y="72.1">OUT</text>
<text x="141.5" y="74.3">2</text>
<text x="9.8" y="141.3">SHELL</text>
<text x="21.3" y="139.5">0</text>
<text x="70.2" y="141.6" transform="rotate(-90 70.2 141.6)">6</text>
<text x="84.3" y="141.6" transform="rotate(-90 84.3 141.6)">5</text>
<text x="98.4" y="141.6" transform="rotate(-90 98.4 141.6)">4</text>
<text x="11" y="148.3">VBUS</text>
<text x="21.3" y="146.6">A9B4</text>
<text x="11.2" y="151.9">SBU2</text>
<text x="13" y="155.4">DN2</text>
<text x="21.3" y="153.6">B7</text>
<text x="21.3" y="150.1">B8</text>
<text x="13.5" y="158.9">DP2</text>
<text x="21.3" y="160.7">B5</text>
<text x="21.3" y="157.2">B6</text>
<text x="11.2" y="166">SBU1</text>
<text x="13.4" y="162.5">CC2</text>
<text x="21.3" y="167.7">A7</text>
<text x="21.3" y="164.2">A8</text>
<text x="13" y="169.5">DN1</text>
<text x="13.5" y="173">DP1</text>
<text x="21.3" y="171.3">A6</text>
<text x="13.4" y="176.6">CC1</text>
<text x="21.3" y="178.3">A9B4</text>
<text x="21.3" y="174.8">A5</text>
<text x="70.2" y="178.9" transform="rotate(-90 70.2 178.9)">1</text>
<text x="84.3" y="178.9" transform="rotate(-90 84.3 178.9)">2</text>
<text x="98.4" y="178.9" transform="rotate(-90 98.4 178.9)">3</text>
<text x="11" y="180.1">VBUS</text>
<text x="45.4" y="220.7">1</text>
<text x="245.4" y="220.7">64</text>
<text x="45.4" y="224.2">2</text>
<text x="45.4" y="227.7">3</text>
<text x="48.9" y="222.4">TxD4_2/P5.3</text>
<text x="48.9" y="226">T3CLKO/ADC13/AD5/P0.5</text>
<text x="211" y="226">T3/ADC12/AD4/P0.4</text>
<text x="222.8" y="222.4">RxD4_2/P5.2</text>
<text x="245.4" y="227.7">62</text>
<text x="245.4" y="224.2">63</text>
<text x="45.4" y="231.2">4</text>
<text x="48.9" y="229.5">PWMETI2_2/T4/ADC14/AD6/P0.6</text>
<text x="48.9" y="233">T4CLKO/AD7/P0.7</text>
<text x="173.3" y="229.5">T4CLKO_2/PWM8_3/TxD4/ADC11/AD3/P0.3</text>
<text x="181.8" y="233">T4_2/PWM7_3/RxD4/ADC10/AD2/P0.2</text>
<text x="245.4" y="231.2">61</text>
<text x="45.4" y="234.8">5</text>
<text x="45.4" y="238.3">6</text>
<text x="48.9" y="236.5">PWM1P_3/P6.0</text>
<text x="175.3" y="236.5">T3CLKO_2/PWM6_3/TxD3/ADC9/AD1/P0.1</text>
<text x="245.4" y="238.3">59</text>
<text x="245.4" y="234.8">60</text>
<text x="45.4" y="241.8">7</text>
<text x="45.4" y="245.4">8</text>
<text x="48.9" y="240.1">PWM1N_3/P6.1</text>
<text x="48.9" y="243.6">PWM2P_3/P6.2</text>
<text x="183.8" y="240.1">T3_2/PWM5_3/RxD3/ADC8/AD0/P0.0</text>
<text x="222.8" y="243.6">RxD2_2/P4.6</text>
<text x="245.4" y="245.4">57</text>
<text x="245.4" y="241.8">58</text>
<text x="45.4" y="248.9">9</text>
<text x="48.9" y="247.1">PWM2N_3/P6.3</text>
<text x="48.9" y="250.6">RxD2/PWM1P/ADC0/P1.0</text>
<text x="221.6" y="250.6">PWM8_4/P7.7</text>
<text x="229.4" y="247.1">ALE/P4.5</text>
<text x="245.4" y="248.9">56</text>
<text x="43.4" y="252.4">10</text>
<text x="43.4" y="255.9">11</text>
<text x="48.9" y="254.2">TxD2/PWM1N/ADC1/P1.1</text>
<text x="48.9" y="257.7">TxD2_2/P4.7</text>
<text x="221.6" y="257.7">PWM6_4/P7.5</text>
<text x="221.6" y="254.2">PWM7_4/P7.6</text>
<text x="245.4" y="255.9">54</text>
<text x="245.4" y="252.4">55</text>
<text x="43.4" y="259.5">12</text>
<text x="43.4" y="263">13</text>
<text x="48.9" y="261.2">SDA/MISO/PWM3P/ADC4/P1.4</text>
<text x="221.6" y="261.2">PWM5_4/P7.4</text>
<text x="245.4" y="263">52</text>
<text x="245.4" y="259.5">53</text>
<text x="43.4" y="266.5">14</text>
<text x="48.9" y="264.8">SCL/SCLK/PWM3N/ADC5/P1.5</text>
<text x="48.9" y="268.3">XTALO/MCLKO_2/RxD_3/PWM4P/ADC6/P1.6</text>
<text x="211.5" y="264.8">PWM4N_2/A15/P2.7</text>
<text x="212" y="268.3">PWM4P_2/A14/P2.6</text>
<text x="245.4" y="266.5">51</text>
<text x="43.4" y="270.1">15</text>
<text x="43.4" y="273.6">16</text>
<text x="48.9" y="271.8">XTALI/PWM5_2/TxD_3/PWM4N/ADC7/P1.7</text>
<text x="48.9" y="275.3">T2CLKO/MOSI/PWM2N/ADC3/P1.3</text>
<text x="185.6" y="275.3">MISO_2/SDA_2/PWM3P_2/A12/P2.4</text>
<text x="186.1" y="271.8">SCLK_2/SCL_2/PWM3N_2/A13/P2.5</text>
<text x="245.4" y="273.6">49</text>
<text x="245.4" y="270.1">50</text>
<text x="43.4" y="277.1">17</text>
<text x="43.4" y="280.6">18</text>
<text x="48.9" y="278.9">UCap</text>
<text x="186.2" y="278.9">P2.3/A11/PWM2N_2/PWM8/MOSI_2</text>
<text x="245.4" y="280.6">47</text>
<text x="245.4" y="277.1">48</text>
<text x="43.4" y="287.7">20</text>
<text x="48.9" y="282.4">P5.4/NRST/MCLKO/SS/SS_3/PWM2P/PWM6_2/ADC2/T2</text>
<text x="191" y="282.4">P2.2/A10/PWM2P_2/PWM7/SS_2</text>
<text x="202.4" y="285.9">P2.1/A9/PWM1N_2/PWM6</text>
<text x="245.4" y="287.7">45</text>
<text x="245.4" y="284.2">46</text>
<text x="48.9" y="289.5">ADC_VRef+</text>
<text x="202.8" y="289.5">P2.0/A8/PWM1P_2/PWM5</text>
<text x="218.9" y="293">P4.4/RD/TxD_4</text>
<text x="245.4" y="291.2">44</text>
<text x="43.4" y="294.7">22</text>
<text x="43.4" y="298.3">23</text>
<text x="48.9" y="296.5">P4.0/MOSI_3</text>
<text x="211" y="296.5">P4.3/RxD_4/SCLK_3</text>
<text x="245.4" y="298.3">42</text>
<text x="245.4" y="294.7">43</text>
<text x="43.4" y="301.8">24</text>
<text x="43.4" y="305.3">25</text>
<text x="48.9" y="300">P6.4/PWM3P_3</text>
<text x="48.9" y="303.6">P6.5/PWM3N_3</text>
<text x="189.4" y="303.6">P4.1/MISO_3/CMPO_2/PWMETI_2</text>
<text x="230" y="300">P4.2/WR</text>
<text x="245.4" y="305.3">40</text>
<text x="245.4" y="301.8">41</text>
<text x="43.4" y="308.9">26</text>
<text x="48.9" y="307.1">P6.6/PWM4P_3</text>
<text x="48.9" y="310.6">P6.7/PWM4N_3</text>
<text x="218.3" y="307.1">P7.3/PWMETI_3</text>
<text x="236.8" y="310.6">P7.2</text>
<text x="245.4" y="308.9">39</text>
<text x="43.4" y="312.4">27</text>
<text x="43.4" y="315.9">28</text>
<text x="48.9" y="314.1">P3.0/RxD/D-/INT4</text>
<text x="48.9" y="317.7">P3.1/TxD/D+</text>
<text x="236.8" y="317.7">P7.0</text>
<text x="236.8" y="314.1">P7.1</text>
<text x="245.4" y="315.9">37</text>
<text x="245.4" y="312.4">38</text>
<text x="43.4" y="319.4">29</text>
<text x="43.4" y="323">30</text>
<text x="48.9" y="321.2">P3.2/INT0/SCLK_4/SCL_4/PWMETI/PWMETI2</text>
<text x="205.1" y="321.2">P3.7/INT3/TxD_2/CMP+</text>
<text x="245.4" y="323">35</text>
<text x="245.4" y="319.4">36</text>
<text x="43.4" y="326.5">31</text>
<text x="48.9" y="324.7">P3.3/INT1/MISO_4/SDA_4/PWM4N_4/PWM7_2</text>
<text x="48.9" y="328.3">P3.4/T0/T1CLKO/MOSI_4/PWM4P_4/PWM8_2/CMPO</text>
<text x="176" y="328.3">P3.5/T1/T0CLKO/SS_4/PWMFLT/PWMFLT2</text>
<text x="206" y="324.7">P3.6/INT2/RxD_2/CMP-</text>
<text x="245.4" y="326.5">34</text>
<text x="43.4" y="330">32</text>
<text x="48.9" y="331.8">P5.0/RxD3_2/CMP+_2</text>
<text x="208.1" y="331.8">P5.1/TxD3_2/CMP+_3</text>
<text x="245.4" y="330">33</text>
</g>
<g font-size="3.2">
<text x="128.4" y="41.7" transform="rotate(-90 128.4 41.7)">1</text>
<text x="128.4" y="85.8" transform="rotate(-90 128.4 85.8)">1</text>
<text x="21.3" y="143.1">B1A12</text>
<text x="12.6" y="144.8">GND</text>
<text x="12.6" y="183.6">GND</text>
<text x="21.3" y="181.9">B1A12</text>
<text x="43.4" y="291.2">21</text>
<text x="48.9" y="293">Gnd/AGnd</text>
</g>
<g font-size="3.2" fill="#f00">
<text x="43.4" y="284.2">19</text>
<text x="48.9" y="285.9">VCC/AVCC</text>
</g>
<g font-size="2.1" fill="#a54b4b">
<text x="257.6" y="148">9</text>
<text x="284.4" y="148">8</text>
<text x="256.3" y="151.5">10</text>
<text x="256.3" y="155.1">11</text>
<text x="284.4" y="155.1">6</text>
<text x="284.4" y="151.5">7</text>
<text x="256.3" y="158.6">12</text>
<text x="284.4" y="158.6">5</text>
<text x="256.3" y="162.1">13</text>
<text x="256.3" y="165.6">14</text>
<text x="284.4" y="165.6">3</text>
<text x="284.4" y="162.1">4</text>
<text x="256.3" y="169.2">15</text>
<text x="256.3" y="172.7">16</text>
<text x="284.4" y="172.7">1</text>
<text x="284.4" y="169.2">2</text>
</g>
</svg>
